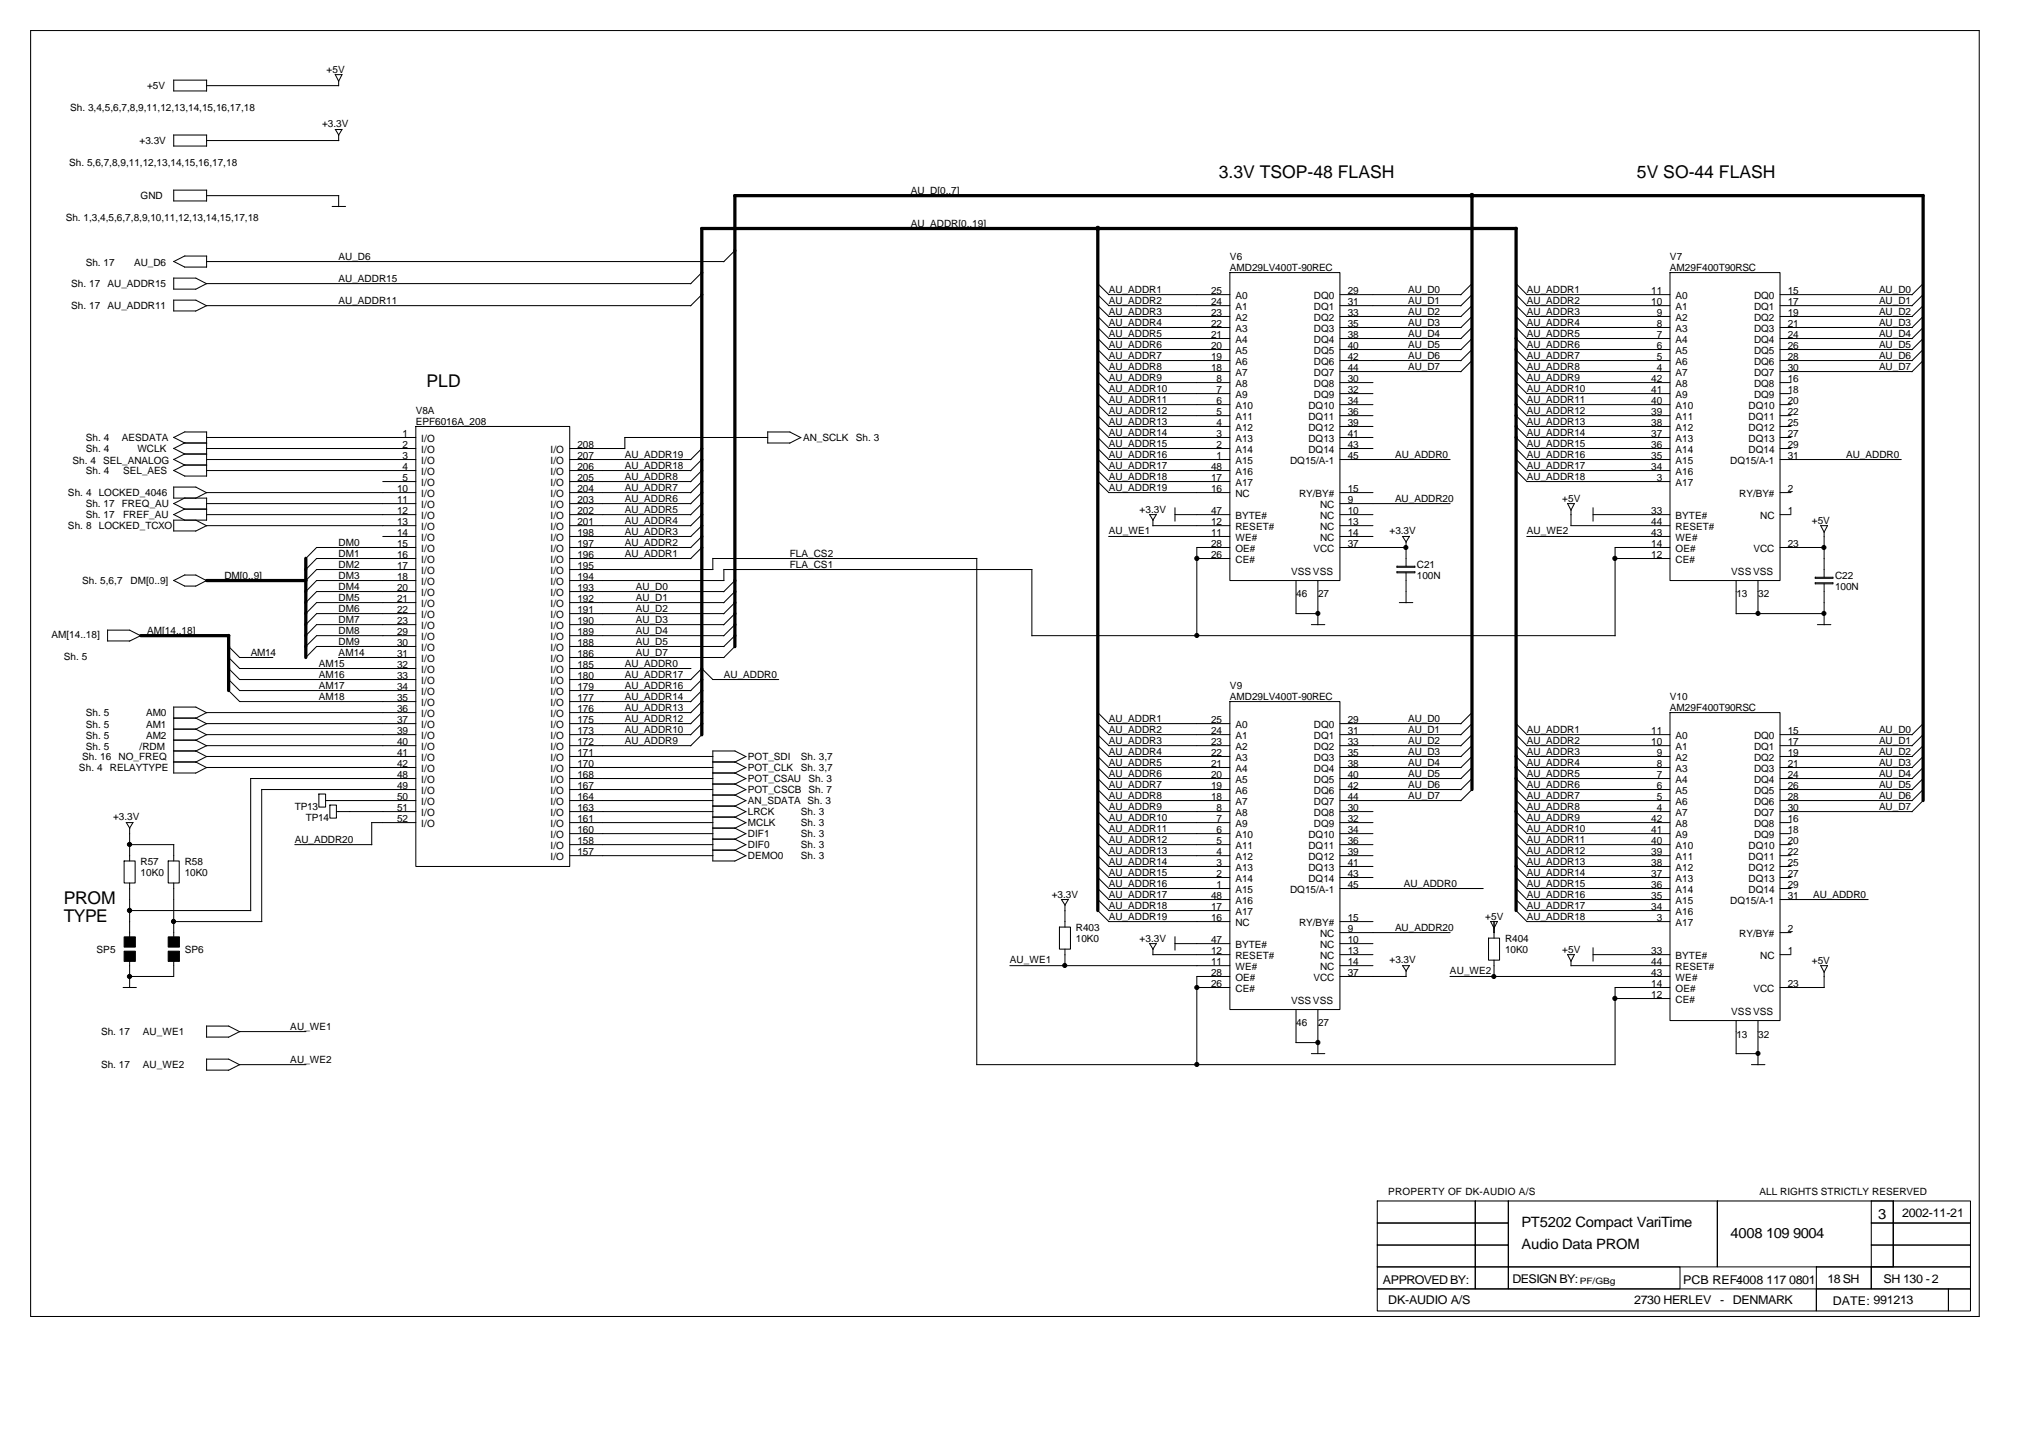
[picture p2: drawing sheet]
<svg xmlns="http://www.w3.org/2000/svg" width="420mm" height="297mm" viewBox="0 0 420 297" stroke-linecap="round" stroke-linejoin="round" font-family="sans-serif">
<g fill="none" stroke="#000" stroke-width=".21">
<path d="M6.3 6.3h404.2v266.8h-404.2zM36 18.9h6.8M36 16.6v2.3M36 16.6h6.9M42.8 16.6v2.3M69.5 15.5h1.4M69.5 15.4l.7 1.4M70.2 16.8v1h-27.4M71 15.4l-.8 1.4M36 30.3h6.8M36 28v2.3M36 39.4v2.3"/>
<path d="M36 28h6.9M36 39.4h6.9M42.8 28v2.3M42.8 39.4v2.3M42.8 29.2h27.5M69.5 26.9h1.4M69.6 26.9l.7 1.2M71 26.8l-.8 1.2v1.2M36 41.7h6.8M36 60h4.6M36 54.2l2.3 1.2M36 57.6v2.4"/>
<path d="M36 57.7h4.6M38.3 53.1h4.6M38.4 53.1l-2.4 1.2M40.6 57.7l2.3 1.2M42.8 40.6h27.4v2.3M42.8 53.1v2.3h-4.5M42.8 54.3h107.4M68.9 42.8h2.8M143.3 58.8h-100.5l-2.2 1.2M145.5 56.5l-2.3 2.4M152.4 52l-2.3 2.3M227.6 58.8l2.3 2.3h25.2"/>
<path d="M255.1 56.5h22.8v63.9h-22.8zM305.3 58.8l-2.4 2.4M314.4 58.8l2.3 2.3h29.6M346.3 56.5h22.8v63.9h-22.8zM398.8 58.8l-2.3 2.4M36 64.5h4.6M36 62.2v2.3M36 62.3h4.6M40.6 62.3l2.3 1.1M143.3 63.4h-100.5l-2.2 1.1M145.5 61.1l-2.3 2.3M227.6 61.1l2.3 2.3h25.2"/>
<path d="M227.6 63.4l2.3 2.2h25.2M227.6 65.6l2.3 2.3h25.2M227.6 67.9l2.3 2.3h25.2M227.6 70.2l2.3 2.3h25.2M227.6 72.5l2.3 2.3h25.2M227.6 74.7l2.3 2.4h25.2M227.6 77l2.3 2.4h25.2M227.6 79.3l2.3 2.3h25.2M277.9 61.1h25.1M277.9 63.4h25.1M277.9 65.6h25.1M277.9 67.9h25.1"/>
<path d="M277.9 70.2h25.1M277.9 72.5h25.1M277.9 74.8h25.1M277.9 77.1h25.1M277.9 79.4h6.8M305.3 74.8l-2.4 2.3M305.3 72.5l-2.4 2.3M305.3 65.6l-2.4 2.4M305.3 61.1l-2.4 2.3M305.3 63.4l-2.4 2.3M305.3 70.2l-2.4 2.3M305.3 67.9l-2.4 2.4"/>
<path d="M314.4 61.1l2.3 2.3h29.6M314.4 63.4l2.3 2.2h29.6M314.4 65.6l2.3 2.3h29.6M314.4 67.9l2.3 2.3h29.6M314.4 70.2l2.3 2.3h29.6M314.4 72.5l2.3 2.3h29.6M314.4 74.7l2.3 2.4h29.6M314.4 77l2.3 2.4h29.6M314.4 79.3l2.3 2.3h29.6M369.1 61.1h27.5M369.1 63.4h27.5M369.1 65.6h27.5"/>
<path d="M369.1 67.9h27.5M369.1 70.2h27.5M369.1 72.5h27.5M369.1 74.8h27.5M369.1 77.1h27.5M369.1 79.4h2.3M398.8 74.8l-2.3 2.3M398.8 65.6l-2.3 2.4M398.8 70.2l-2.3 2.3M398.8 61.1l-2.3 2.3M398.8 72.5l-2.3 2.3M398.8 63.4l-2.3 2.3"/>
<path d="M398.8 67.9l-2.3 2.4M36 90.7l2.3 1.2M36 93l2.3 1.2M36 95.3l2.3 1.2M36 97.6l2.3 1.1M38.3 91.9h4.6M38.3 94.2h4.6M38.3 96.5h4.6M38.3 89.6h4.6M38.4 89.6l-2.4 1.1M38.4 91.8l-2.4 1.2M38.4 94.1l-2.4 1.2"/>
<path d="M38.4 96.4l-2.4 1.2M42.8 93h43.4M42.8 97.6h43.4M42.8 90.7h43.4M42.8 95.3h43.4M42.8 89.6v9.2l-4.5-.1M79.4 99.9h6.8M86.2 88.5h32v91.2h-32zM118.2 93h11.4M118.2 95.3h25.1M118.2 97.6h25.1M118.2 99.9h25.1"/>
<path d="M145.5 99.9l-2.3 2.3M145.5 97.6l-2.3 2.3M145.5 95.3l-2.3 2.3M145.5 93l-2.3 2.4M159.2 91.9h4.6M159.2 90.7h-29.7l.1 2.4M159.2 89.6h4.6M159.2 89.6v2.3M163.8 89.6l2.3 1.2M166.1 90.7l-2.4 1.2M227.6 88.4l2.3 2.3h25.2M227.6 90.7l2.3 2.3h25.2"/>
<path d="M227.6 93l2.3 2.3h25.2M227.6 95.3l2.3 2.3h25.2M227.6 97.6l2.3 2.3h25.2M227.6 99.9l2.3 2.3h25.2M227.6 81.6l2.3 2.3h25.2M227.6 83.9l2.3 2.3h25.2M227.6 86.2l2.3 2.3h25.2M277.9 90.7h6.8M277.9 93h6.8M277.9 95.3h22.8M277.9 81.6h6.8M277.9 83.9h6.8"/>
<path d="M277.9 86.2h6.8M277.9 88.5h6.8M314.4 88.4l2.3 2.3h29.6M314.4 90.7l2.3 2.3h29.6M314.4 93l2.3 2.3h29.6M314.4 95.3l2.3 2.3h29.6M314.4 97.6l2.3 2.3h29.6M314.4 81.6l2.3 2.3h29.6M314.4 83.9l2.3 2.3h29.6M314.4 86.2l2.3 2.3h29.6M369.1 90.7h2.3M369.1 93h2.3"/>
<path d="M369.1 95.3h25.2M369.1 81.6h2.3M369.1 83.9h2.3M369.1 86.2h2.3M369.1 88.5h2.3M36 103.3h6.9M36 104.4l2.3 1.2M36 106.7l2.3 1.2M36 110.1h4.6M36 101v2.3M36 107.9v2.2M36 101h4.6"/>
<path d="M36 107.9h6.8M38.3 105.6h4.6M38.3 119.3h2.3M38.4 119.2l-2.4 1.2M38.4 103.3l-2.4 1.2M38.4 105.6l-2.4 1.2M40.6 119.3l2.3 1.2M40.6 101l2.3 1.2M40.6 107.9l2.3 1.2M42.8 104.5h43.4M42.8 106.8h43.4M42.8 103.3v4.6"/>
<path d="M79.4 111.3h6.8M86.2 109h-43.4l-2.2 1.2M86.2 102.2h-43.4l-2.2 1.2M86.2 113.6h-20.5l-2.3 2.3M86.2 115.9h-20.5l-2.3 2.3M86.2 118.1h-20.5l-2.3 2.4M118.2 109h25.1M118.2 104.5h25.1M118.2 111.3h25.1M118.2 106.8h25.1M118.2 102.2h25.1M118.2 113.6h25.1"/>
<path d="M118.2 115.9h25.1M118.2 118.1h29.7M145.5 113.6l-2.3 2.3M145.5 111.3l-2.3 2.3M145.5 109l-2.3 2.3M145.5 106.8l-2.3 2.3M145.5 104.5l-2.3 2.3M145.5 102.2l-2.3 2.3M147.8 115.9h54.8M147.8 115.8v2.3M150.1 118.1h63.9v13.8M150.1 118.1v2.3"/>
<path d="M202.6 115.8v105M229.9 111.3h25.2M238.4 106.8h1.4M238.4 106.8l.7 1.1M239.1 109h16M239.8 106.7l-.7 1.2v1.2M243.6 106.8h11.5M243.7 105.3v2.8M248.2 115.9h6.9M255.1 113.6h-6.9v18.3M277.9 109h6.8M277.9 104.5h22.8"/>
<path d="M277.9 111.3h6.8M277.9 106.8h6.8M277.9 102.2h6.8M277.9 113.6h13.7M289.7 117.5h3.7M289.7 118.6h3.7M289.7 117.4v.3M289.7 118.6v.2M291.6 118.8v6.2M292.3 111.3h-1.4l.7 1.2M292.3 111.2l-.7 1.2v5.1M293.4 117.4v.3h-3.7"/>
<path d="M293.4 118.6v.2h-3.7M316.6 111.3h29.7M325.1 104.5h1.4M325.1 104.4l.7 1.4M325.8 109h20.5M325.8 105.8v3.2M326.5 104.4l-.7 1.4M330.4 105.3v2.8M330.4 106.8h15.9M334.9 115.9h11.4M346.3 113.6h-11.4v18.3M369.1 106.8h2.3"/>
<path d="M369.1 102.2h2.3M369.1 113.6h9.2M376.4 119.7h3.7M376.5 119.7l-.1 .3h3.7v-.3M377.6 109h1.4M377.6 109l.7 1.4M378.3 110.4v9.4M379 109l-.7 1.4M22.3 133h4.6M22.3 130.7h4.6M22.3 130.7v2.3M26.9 130.7l2.3 1.2"/>
<path d="M29.2 131.9l-2.4 1.1M36 120.4l2.3 1.2M38.3 121.6h2.3M42.8 120.4l-2.2 1.2M47.4 134.1l2.3 2.3h6.9M47.4 136.3l2.3 2.4h36.5M47.4 138.6l2.3 2.4h36.5M70.2 136.4h16M86.2 129.6h-20.5l-2.3 2.3M86.2 125h-20.5l-2.3 2.3M86.2 120.4h-20.5l-2.3 2.4M86.2 122.7h-20.5l-2.3 2.3"/>
<path d="M86.2 127.3h-20.5l-2.3 2.3M86.2 131.9h-20.5l-2.3 2.2M86.2 134.1h-20.5l-2.3 2.3M118.2 129.6h32M118.2 125h32M118.2 120.4h32M118.2 122.7h32M118.2 127.3h32M118.2 131.9h32M118.2 134.1h32M118.2 136.4h32M118.2 138.7h25.1"/>
<path d="M145.5 138.6l2.3 2.4M145.5 138.7l-2.3 2.3M152.4 134.1l-2.3 2.3M152.4 131.9l-2.3 2.2M152.4 129.6l-2.3 2.3M152.4 127.3l-2.3 2.3M152.4 125l-2.3 2.3M152.4 122.7l-2.3 2.3M152.4 120.4l-2.3 2.4M214 131.9h121M268.8 120.4v6.9h4.5M271.9 129.6h2.8"/>
<path d="M273.3 120.4v9.2M290.2 125h2.8M360 127.3h18.3M360 120.4v6.9M364.6 120.4v6.9M376.4 120.9h3.7M376.5 120.8l-.1 .3h3.7v-.3M376.9 129.6h2.8M378.3 121.1v8.5M36 155.8h4.6M36 158.1h4.6M36 149h4.6"/>
<path d="M36 151.2h4.6M36 153.5h4.6M36 146.6v13.7M36 146.7h4.6M40.6 146.7l2.3 1.2M40.6 149l2.3 1.1M40.6 153.5l2.3 1.2M40.6 151.2l2.3 1.2M40.6 158.1l2.3 1.1M40.6 155.8l2.3 1.2M47.4 140.9l2.3 2.3h36.5M47.4 143.2l2.3 2.3h36.5"/>
<path d="M86.2 147.8h-43.4l-2.2 1.2M86.2 150.1h-43.4l-2.2 1.2M86.2 152.4h-43.4l-2.2 1.2M86.2 154.7h-43.4l-2.2 1.1M86.2 156.9h-43.4l-2.2 1.2M86.2 159.2h-43.4l-2.2 1.2M118.2 141h25.1M118.2 143.2h25.1M118.2 145.5h25.1M118.2 147.8h25.1M118.2 150.1h25.1M118.2 152.4h25.1"/>
<path d="M118.2 154.7h25.1M118.2 156.9h29.7M118.2 159.2h29.7M145.5 152.4l-2.3 2.3M145.5 150.1l-2.3 2.3M145.5 147.8l-2.3 2.3M145.5 145.5l-2.3 2.4M145.5 143.2l-2.3 2.4M145.5 141l-2.3 2.3M147.8 141h13.7M147.8 158.1h4.6M147.8 155.8h4.6"/>
<path d="M147.8 155.7v22.9M152.4 155.8l2.3 1.2-2.3 1.1 2.3 1.1-2.3 1.2M227.6 147.8l2.3 2.3h25.2M227.6 150.1l2.3 2.3h25.2M227.6 152.3l2.3 2.4h25.2M227.6 154.6l2.3 2.3h25.2M227.6 156.9l2.3 2.3h25.2M227.6 159.2l2.3 2.3h25.2M255.1 145.5h22.8v63.9h-22.8zM277.9 150.1h25.1M277.9 152.4h25.1M277.9 154.7h25.1"/>
<path d="M277.9 156.9h25.1M277.9 159.2h25.1M305.3 150.1l-2.4 2.3M305.3 154.7l-2.4 2.3M305.3 152.4l-2.4 2.3M305.3 147.8l-2.4 2.3M305.3 159.2l-2.4 2.3M305.3 156.9l-2.4 2.3M314.4 150.1l2.3 2.3h29.6M314.4 152.3l2.3 2.4h29.6M314.4 154.6l2.3 2.3h29.6M314.4 156.9l2.3 2.3h29.6"/>
<path d="M314.4 159.2l2.3 2.3h29.6M346.3 147.8h22.8v63.9h-22.8zM369.1 152.4h27.5M369.1 154.7h27.5M369.1 156.9h27.5M369.1 159.2h27.5M398.8 150.1l-2.3 2.3M398.8 152.4l-2.3 2.3M398.8 159.2l-2.3 2.3M398.8 154.7l-2.3 2.3M398.8 156.9l-2.3 2.3M25.7 178.6h2.3v4.6h-2.3z"/>
<path d="M26.9 175.2h9.2M27.6 170.6h-1.4l.7 1.2M27.6 170.6l-.7 1.2v6.8M34.9 178.6h2.3v4.6h-2.3zM36 160.3h4.6M36 175.2v3.4M51.9 161.5h34.3M52 161.5v27.4M54.3 163.8h31.9M54.3 163.7v27.5M61.1 175.2h16M66.1 164.7h1.4v2.7h-1.4z"/>
<path d="M67.5 166.1h18.7M68.4 167h1.4v2.7h-1.4zM69.8 168.3h16.4M77 170.6h9.2M77.1 170.6v4.6M118.2 170.6h29.7M118.2 161.5h29.7M118.2 163.8h29.6M118.2 166.1h29.7M118.2 168.3h29.7M118.2 177.5h29.7M118.2 175.2h29.7"/>
<path d="M118.2 172.9h29.7M147.8 160.3h4.6M147.8 162.6h4.6M147.8 164.9h4.6M147.8 167.2h4.6M147.8 169.5h4.6M147.8 171.8h4.6M147.8 174.1h4.6M147.8 176.3h4.6M152.4 160.3l2.3 1.2M152.4 164.9l2.3 1.2M152.4 167.2l2.3 1.2"/>
<path d="M152.4 169.5l2.3 1.2M152.4 171.8l2.3 1.2M152.4 174.1l2.3 1.1M152.4 176.3l2.3 1.2M152.4 162.6l2.3 1.2M154.7 161.5l-2.3 1.2M154.7 166.1l-2.3 1.1M154.7 168.3l-2.3 1.2M154.7 170.6l-2.3 1.2M154.7 172.9l-2.3 1.2M154.7 175.2l-2.3 1.2M154.7 177.5l-2.3 1.1h-4.6"/>
<path d="M154.7 163.8l-2.3 1.2M227.6 168.3l2.3 2.3h25.2M227.6 161.4l2.3 2.4h25.2M227.6 163.7l2.3 2.4h25.2M227.6 166l2.3 2.3h25.2M227.6 175.2l2.3 2.3h25.2M227.6 172.9l2.3 2.3h25.2M227.6 170.6l2.3 2.3h25.2M227.6 177.4l2.3 2.3h25.2M227.6 179.7l2.3 2.3h25.2M277.9 170.6h6.8M277.9 161.5h25.1"/>
<path d="M277.9 163.8h25.1M277.9 166.1h25.1M277.9 168.3h6.8M277.9 177.5h6.8M277.9 175.2h6.8M277.9 172.9h6.8M277.9 179.7h6.8M305.3 163.8l-2.4 2.3M305.3 161.5l-2.4 2.3M314.4 168.3l2.3 2.3h29.6M314.4 161.4l2.3 2.4h29.6M314.4 163.7l2.3 2.4h29.6"/>
<path d="M314.4 166l2.3 2.3h29.6M314.4 175.2l2.3 2.3h29.6M314.4 172.9l2.3 2.3h29.6M314.4 170.6l2.3 2.3h29.6M314.4 177.4l2.3 2.3h29.6M314.4 179.7l2.3 2.3h29.6M369.1 170.6h2.3M369.1 161.5h27.5M369.1 163.8h27.5M369.1 166.1h27.5M369.1 168.3h27.5M369.1 177.5h2.3"/>
<path d="M369.1 175.2h2.3M369.1 172.9h2.3M369.1 179.7h2.3M398.8 166.1l-2.3 2.3M398.8 161.5l-2.3 2.3M398.8 163.8l-2.3 2.3M26.9 183.2v11.1M26.9 199.3v5.5M26.9 188.9h25.1M36 191.2h18.3M36 199.3v3.3h-9.2M36 183.2v11.1"/>
<path d="M219.7 192.3h2.3v4.6h-2.3zM220.1 186.6h1.4M220.1 186.6l.8 1.2M220.9 196.9v3.4M221.6 186.5l-.7 1.2v4.6M227.6 184.3l2.3 2.3h25.2M227.6 188.8l2.3 2.4h25.2M227.6 182l2.3 2.3h25.2M227.6 186.5l2.3 2.4h25.2M238.4 195.7h1.4M238.4 195.7l.7 1.2M239.1 198h16"/>
<path d="M239.8 195.7l-.7 1.2v1.2M243.6 195.7h11.5M243.7 194.3v2.8M277.9 198h6.8M277.9 195.7h6.8M277.9 191.2h6.8M277.9 182h6.8M277.9 184.3h29.7M277.9 193.4h22.8M308.7 194.6h2.3v4.6h-2.3zM309.1 191.2h1.4M309.1 191.1l.7 1.4 .8-1.4"/>
<path d="M309.8 191.1v3.5M309.8 199.2v3.4M314.4 184.3l2.3 2.3h29.6M314.4 188.8l2.3 2.4h29.6M314.4 182l2.3 2.3h29.6M314.4 186.5l2.3 2.4h29.6M325.8 199.4v.9h20.5M326.5 198h-1.4l.7 1.4M326.5 198l-.7 1.4M330.4 196.6v2.8M330.4 198h15.9M369.1 198h2.3"/>
<path d="M369.1 186.6h18.3M369.1 182h2.3M369.1 184.3h2.3M369.1 193.4h2.3M25.5 204.8h2.8M42.8 212.8v2.3h4.6M42.8 212.8h4.7l2.2 1.2M63.5 214h-13.8l-2.3 1.2M209.4 200.3h45.7M247.9 204.8h7.2M255.1 202.6h-6.9v18.3M268.7 216.3h4.6"/>
<path d="M268.8 209.4v6.9M271.9 218.6h2.8M273.3 209.4v9.2M277.9 200.3h6.8M277.9 202.6h13.7M292.3 200.3h-1.5l.8 1.2M292.3 200.3l-.7 1.1v1.2M300.7 202.6h45.6M334.6 207.1h11.7M346.3 204.8h-11.4v16h-132.4M360 218.6h4.6M360 211.7v6.9"/>
<path d="M364.6 211.7v9.2M369.1 204.8h9.2M377.6 200.3h1.4M377.6 200.3l.7 1.4M378.3 201.7v3.1M379 200.3l-.7 1.4M49.7 220.8h13.8M49.7 220.8l-2.3 1.2M49.7 220.9l-2.2-1.2h-4.7v2.3h4.6M363.2 220.8h2.8M285.6 249.1h20.3v4.6h-20.3zM285.6 253.7h20.3v4.6h-20.3z"/>
<path d="M285.6 258.3h20.3v4.5h-20.3zM305.9 249.1h6.9v4.6h-6.9zM305.9 253.7h6.9v4.6h-6.9zM305.9 258.3h6.9v4.5h-6.9zM312.8 249.1h43.4v13.7h-43.4zM356.2 249.1h36.4v13.7h-36.4zM388.1 249.1h4.5v4.6h-4.5zM388.1 253.7h4.5v4.6h-4.5zM388.1 258.3h4.5v4.5h-4.5zM392.6 249.1h16v4.6h-16zM392.6 253.7h16v4.6h-16zM392.6 258.3h16v4.5h-16z"/>
<path d="M285.6 267.4h91.1v4.5h-91.1zM285.6 262.8h20.3v4.6h-20.3zM305.9 262.8h6.9v4.6h-6.9zM312.8 262.8h35.6v4.6h-35.6zM376.7 267.4h27.4v4.5h-27.4zM376.7 262.8h11.4v4.6h-11.4zM388.1 262.8h20.5v4.6h-20.5zM404.1 267.4h4.5v4.5h-4.5z"/>
</g>
<g fill="#000" stroke="#000" stroke-width=".21">
<path d="M25.7 197.3h2.4v2.1h-2.4zM25.7 194.3h2.4v2.2h-2.4zM34.9 197.3h2.3v2.1h-2.3zM34.9 194.3h2.3v2.2h-2.3z"/>
<circle cx="227.7" cy="47.4" r=".43"/>
<circle cx="305.3" cy="40.5" r=".43"/>
<circle cx="248.2" cy="115.8" r=".43"/>
<circle cx="291.5" cy="113.6" r=".42"/>
<circle cx="334.9" cy="115.8" r=".43"/>
<circle cx="378.2" cy="113.6" r=".42"/>
<circle cx="248.2" cy="131.8" r=".42"/>
<circle cx="273.3" cy="127.2" r=".42"/>
<circle cx="364.6" cy="127.2" r=".42"/>
<circle cx="378.2" cy="127.2" r=".42"/>
<circle cx="26.9" cy="175.2" r=".43"/>
<circle cx="26.9" cy="188.9" r=".44"/>
<circle cx="36" cy="191.1" r=".43"/>
<circle cx="26.9" cy="202.6" r=".43"/>
<circle cx="220.8" cy="200.3" r=".42"/>
<circle cx="248.2" cy="204.8" r=".42"/>
<circle cx="273.3" cy="216.2" r=".43"/>
<circle cx="309.8" cy="202.6" r=".42"/>
<circle cx="334.9" cy="207.1" r=".43"/>
<circle cx="364.6" cy="218.5" r=".42"/>
<circle cx="248.2" cy="220.8" r=".42"/>
</g>
<path d="M145.5 47.4h169M145.5 47.4v105M227.7 47.4v141.5M305.3 40.5v123.3M314.4 47.4v141.5M398.8 40.5v125.6M398.8 40.6h-246.4v93.5M63.4 115.8v20.6M29.2 131.9h18.3M42.8 120.4h20.7M47.4 131.8v11.4" fill="none" stroke="#000" stroke-width=".68"/>
<g font-size="3.6">
<text x="252.8" y="37">3.3V TSOP-48 FLASH</text>
<text x="339.5" y="37">5V SO-44 FLASH</text>
<text x="88.5" y="80.3">PLD</text>
<text x="13.2" y="187.6">PROM</text>
<text x="13.2" y="191.2">TYPE</text>
</g>
<g font-size="3">
<text x="315.5" y="254.5">PT5202 Compact VariTime</text>
<text x="358.9" y="256.8">4008</text>
<text x="366.3" y="256.8">109 9004</text>
<text x="389.5" y="252.9">3</text>
<text x="315.5" y="259.1">Audio Data PROM</text>
</g>
<g font-size="2.5">
<text x="394.5" y="252.5">2002-11-21</text>
<text x="286.8" y="266.4">APPROVED BY:</text>
<text x="313.7" y="266.2">DESIGN BY:</text>
<text x="349.1" y="266.4">PCB REF:4008 117 0801</text>
<text x="379" y="266.2">18SH</text>
<text x="390.6" y="266.2">SH 130 - 2</text>
<text x="287.9" y="270.5">DK-AUDIO A/S</text>
<text x="338.9" y="270.5">2730 HERLEV</text>
<text x="356.7" y="270.5">-</text>
<text x="359.4" y="270.5">DENMARK</text>
<text x="380.1" y="270.7">DATE: 991213</text>
</g>
<g font-size="2.1">
<text x="67.7" y="15.1">+5V</text>
<text x="14.6" y="23.1">Sh. 3,4,5,6,7,8,9,11,12,13,14,15,16,17,18</text>
<text x="30.5" y="18.5">+5V</text>
<text x="29" y="29.9">+3.3V</text>
<text x="66.8" y="26.3">+3.3V</text>
<text x="14.4" y="34.5">Sh. 5,6,7,8,9,11,12,13,14,15,16,17,18</text>
<text x="29.2" y="41.3">GND</text>
<text x="188.9" y="40.2">AU_D[0..7]</text>
<text x="13.6" y="45.9">Sh. 1,3,4,5,6,7,8,9,10,11,12,13,14,15,17,18</text>
<text x="188.9" y="47">AU_ADDR[0..19]</text>
<text x="70.2" y="53.9">AU_D6</text>
<text x="255.1" y="53.9">V6</text>
<text x="346.3" y="53.9">V7</text>
<text x="14.8" y="59.6">Sh. 17</text>
<text x="17.8" y="55.2">Sh. 17</text>
<text x="22.3" y="59.6">AU_ADDR15</text>
<text x="27.8" y="55.2">AU_D6</text>
<text x="70.2" y="58.4">AU_ADDR15</text>
<text x="255.1" y="56.2">AMD29LV400T-90REC</text>
<text x="346.3" y="56.2">AM29F400T90RSC</text>
<text x="14.8" y="64.2">Sh. 17</text>
<text x="22.3" y="64.2">AU_ADDR11</text>
<text x="70.2" y="63">AU_ADDR11</text>
<text x="230" y="65.3">AU_ADDR3</text>
<text x="230" y="63">AU_ADDR2</text>
<text x="230" y="60.7">AU_ADDR1</text>
<text x="251.2" y="61.1">25</text>
<text x="251.2" y="63.4">24</text>
<text x="251.2" y="65.6">23</text>
<text x="256.2" y="62.1">A0</text>
<text x="256.2" y="64.4">A1</text>
<text x="272.5" y="62.1">DQ0</text>
<text x="272.5" y="64.4">DQ1</text>
<text x="279.5" y="61.1">29</text>
<text x="279.5" y="63.4">31</text>
<text x="279.5" y="65.6">33</text>
<text x="292" y="65.3">AU_D2</text>
<text x="292" y="60.7">AU_D0</text>
<text x="292" y="63">AU_D1</text>
<text x="316.7" y="60.7">AU_ADDR1</text>
<text x="316.7" y="65.3">AU_ADDR3</text>
<text x="316.7" y="63">AU_ADDR2</text>
<text x="342.4" y="61.1">11</text>
<text x="342.4" y="63.4">10</text>
<text x="343.6" y="65.6">9</text>
<text x="347.5" y="62.1">A0</text>
<text x="347.5" y="64.4">A1</text>
<text x="363.8" y="62.1">DQ0</text>
<text x="363.8" y="64.4">DQ1</text>
<text x="370.8" y="61.1">15</text>
<text x="370.8" y="63.4">17</text>
<text x="370.8" y="65.6">19</text>
<text x="389.7" y="65.3">AU_D2</text>
<text x="389.7" y="63">AU_D1</text>
<text x="389.7" y="60.7">AU_D0</text>
<text x="230" y="67.5">AU_ADDR4</text>
<text x="230" y="69.8">AU_ADDR5</text>
<text x="251.2" y="67.9">22</text>
<text x="251.2" y="70.2">21</text>
<text x="256.2" y="66.6">A2</text>
<text x="256.2" y="68.9">A3</text>
<text x="256.2" y="71.2">A4</text>
<text x="272.5" y="66.6">DQ2</text>
<text x="272.5" y="68.9">DQ3</text>
<text x="272.5" y="71.2">DQ4</text>
<text x="279.5" y="67.9">35</text>
<text x="279.5" y="70.2">38</text>
<text x="292" y="69.8">AU_D4</text>
<text x="292" y="67.5">AU_D3</text>
<text x="316.7" y="67.5">AU_ADDR4</text>
<text x="316.7" y="69.8">AU_ADDR5</text>
<text x="343.6" y="67.9">8</text>
<text x="343.6" y="70.2">7</text>
<text x="347.5" y="66.6">A2</text>
<text x="347.5" y="68.9">A3</text>
<text x="347.5" y="71.2">A4</text>
<text x="363.8" y="66.6">DQ2</text>
<text x="363.8" y="68.9">DQ3</text>
<text x="363.8" y="71.2">DQ4</text>
<text x="370.8" y="67.9">21</text>
<text x="370.8" y="70.2">24</text>
<text x="389.7" y="67.5">AU_D3</text>
<text x="389.7" y="69.8">AU_D4</text>
<text x="230" y="76.7">AU_ADDR8</text>
<text x="230" y="74.4">AU_ADDR7</text>
<text x="230" y="72.1">AU_ADDR6</text>
<text x="251.2" y="72.5">20</text>
<text x="251.2" y="74.7">19</text>
<text x="251.2" y="77">18</text>
<text x="256.2" y="73.5">A5</text>
<text x="256.2" y="75.8">A6</text>
<text x="272.5" y="73.5">DQ5</text>
<text x="272.5" y="75.8">DQ6</text>
<text x="279.5" y="72.5">40</text>
<text x="279.5" y="74.7">42</text>
<text x="279.5" y="77">44</text>
<text x="292" y="76.7">AU_D7</text>
<text x="292" y="72.1">AU_D5</text>
<text x="292" y="74.4">AU_D6</text>
<text x="316.7" y="76.7">AU_ADDR8</text>
<text x="316.7" y="72.1">AU_ADDR6</text>
<text x="316.7" y="74.4">AU_ADDR7</text>
<text x="343.6" y="72.5">6</text>
<text x="343.6" y="74.7">5</text>
<text x="343.6" y="77">4</text>
<text x="347.5" y="73.5">A5</text>
<text x="347.5" y="75.8">A6</text>
<text x="363.8" y="73.5">DQ5</text>
<text x="363.8" y="75.8">DQ6</text>
<text x="370.8" y="72.5">26</text>
<text x="370.8" y="74.7">28</text>
<text x="370.8" y="77">30</text>
<text x="389.7" y="74.4">AU_D6</text>
<text x="389.7" y="72.1">AU_D5</text>
<text x="389.7" y="76.7">AU_D7</text>
<text x="230" y="79">AU_ADDR9</text>
<text x="230" y="83.6">AU_ADDR11</text>
<text x="230" y="81.3">AU_ADDR10</text>
<text x="252.3" y="79.3">8</text>
<text x="252.3" y="81.6">7</text>
<text x="252.3" y="83.9">6</text>
<text x="256.2" y="78">A7</text>
<text x="256.2" y="80.3">A8</text>
<text x="256.2" y="82.6">A9</text>
<text x="272.5" y="78">DQ7</text>
<text x="272.5" y="80.3">DQ8</text>
<text x="272.5" y="82.6">DQ9</text>
<text x="279.5" y="79.3">30</text>
<text x="279.5" y="81.6">32</text>
<text x="279.5" y="83.9">34</text>
<text x="316.7" y="79">AU_ADDR9</text>
<text x="316.7" y="83.6">AU_ADDR11</text>
<text x="316.7" y="81.3">AU_ADDR10</text>
<text x="342.4" y="79.3">42</text>
<text x="342.4" y="81.6">41</text>
<text x="342.4" y="83.9">40</text>
<text x="347.5" y="78">A7</text>
<text x="347.5" y="80.3">A8</text>
<text x="347.5" y="82.6">A9</text>
<text x="363.8" y="78">DQ7</text>
<text x="363.8" y="80.3">DQ8</text>
<text x="363.8" y="82.6">DQ9</text>
<text x="370.8" y="79.3">16</text>
<text x="370.8" y="81.6">18</text>
<text x="370.8" y="83.9">20</text>
<text x="86.2" y="85.8">V8A</text>
<text x="86.2" y="88.1">EPF6016A_208</text>
<text x="230" y="85.8">AU_ADDR12</text>
<text x="230" y="88.1">AU_ADDR13</text>
<text x="252.3" y="86.2">5</text>
<text x="252.3" y="88.4">4</text>
<text x="256.2" y="84.9">A10</text>
<text x="256.2" y="87.2">A11</text>
<text x="256.2" y="89.4">A12</text>
<text x="271.4" y="84.9">DQ10</text>
<text x="271.4" y="87.2">DQ11</text>
<text x="271.4" y="89.4">DQ12</text>
<text x="279.5" y="86.2">36</text>
<text x="279.5" y="88.4">39</text>
<text x="316.7" y="85.8">AU_ADDR12</text>
<text x="316.7" y="88.1">AU_ADDR13</text>
<text x="342.4" y="86.2">39</text>
<text x="342.4" y="88.4">38</text>
<text x="347.5" y="84.9">A10</text>
<text x="347.5" y="87.2">A11</text>
<text x="347.5" y="89.4">A12</text>
<text x="362.6" y="84.9">DQ10</text>
<text x="362.6" y="87.2">DQ11</text>
<text x="362.6" y="89.4">DQ12</text>
<text x="370.8" y="86.2">22</text>
<text x="370.8" y="88.4">25</text>
<text x="17.8" y="91.5">Sh. 4</text>
<text x="17.8" y="93.8">Sh. 4</text>
<text x="25.3" y="91.5">AESDATA</text>
<text x="28.5" y="93.8">WCLK</text>
<text x="83.5" y="90.7">1</text>
<text x="83.5" y="93">2</text>
<text x="83.5" y="95.3">3</text>
<text x="87.4" y="91.7">I/O</text>
<text x="87.4" y="94">I/O</text>
<text x="114.2" y="94">I/O</text>
<text x="119.8" y="95.3">207</text>
<text x="119.8" y="93">208</text>
<text x="129.6" y="94.9">AU_ADDR19</text>
<text x="166.5" y="91.5">AN_SCLK</text>
<text x="177.5" y="91.5">Sh. 3</text>
<text x="230" y="92.7">AU_ADDR15</text>
<text x="230" y="90.4">AU_ADDR14</text>
<text x="230" y="94.9">AU_ADDR16</text>
<text x="252.3" y="90.7">3</text>
<text x="252.3" y="93">2</text>
<text x="252.3" y="95.3">1</text>
<text x="256.2" y="91.7">A13</text>
<text x="256.2" y="94">A14</text>
<text x="271.4" y="91.7">DQ13</text>
<text x="271.4" y="94">DQ14</text>
<text x="279.5" y="90.7">41</text>
<text x="279.5" y="93">43</text>
<text x="279.5" y="95.3">45</text>
<text x="289.3" y="94.9">AU_ADDR0</text>
<text x="316.7" y="92.7">AU_ADDR15</text>
<text x="316.7" y="90.4">AU_ADDR14</text>
<text x="316.7" y="94.9">AU_ADDR16</text>
<text x="342.4" y="90.7">37</text>
<text x="342.4" y="93">36</text>
<text x="342.4" y="95.3">35</text>
<text x="347.5" y="91.7">A13</text>
<text x="347.5" y="94">A14</text>
<text x="362.6" y="91.7">DQ13</text>
<text x="362.6" y="94">DQ14</text>
<text x="370.8" y="90.7">27</text>
<text x="370.8" y="93">29</text>
<text x="370.8" y="95.3">31</text>
<text x="382.9" y="94.9">AU_ADDR0</text>
<text x="15" y="96.3">Sh. 4</text>
<text x="17.8" y="98.4">Sh. 4</text>
<text x="21.4" y="96.3">SEL_ANALOG</text>
<text x="25.5" y="98.4">SEL_AES</text>
<text x="83.5" y="97.6">4</text>
<text x="83.5" y="99.9">5</text>
<text x="87.4" y="96.3">I/O</text>
<text x="87.4" y="98.6">I/O</text>
<text x="87.4" y="100.9">I/O</text>
<text x="114.2" y="100.9">I/O</text>
<text x="114.2" y="98.6">I/O</text>
<text x="114.2" y="96.3">I/O</text>
<text x="119.8" y="99.9">205</text>
<text x="119.8" y="97.6">206</text>
<text x="129.6" y="101.8">AU_ADDR7</text>
<text x="129.6" y="99.5">AU_ADDR8</text>
<text x="129.6" y="97.2">AU_ADDR18</text>
<text x="230" y="99.5">AU_ADDR18</text>
<text x="230" y="101.8">AU_ADDR19</text>
<text x="230" y="97.2">AU_ADDR17</text>
<text x="251.2" y="97.6">48</text>
<text x="251.2" y="99.9">17</text>
<text x="256.2" y="96.3">A15</text>
<text x="256.2" y="98.6">A16</text>
<text x="256.2" y="100.9">A17</text>
<text x="267.5" y="96.3">DQ15/A-1</text>
<text x="316.7" y="99.5">AU_ADDR18</text>
<text x="316.7" y="97.2">AU_ADDR17</text>
<text x="342.4" y="97.6">34</text>
<text x="343.6" y="99.9">3</text>
<text x="347.5" y="96.3">A15</text>
<text x="347.5" y="98.6">A16</text>
<text x="347.5" y="100.9">A17</text>
<text x="358.8" y="96.3">DQ15/A-1</text>
<text x="14.1" y="102.9">Sh. 4</text>
<text x="17.8" y="105.2">Sh. 17</text>
<text x="17.8" y="107.5">Sh. 17</text>
<text x="20.5" y="102.9">LOCKED_4046</text>
<text x="25.3" y="105.2">FREQ_AU</text>
<text x="25.5" y="107.5">FREF_AU</text>
<text x="82.3" y="102.1">10</text>
<text x="82.3" y="104.4">11</text>
<text x="82.3" y="106.7">12</text>
<text x="87.4" y="103.2">I/O</text>
<text x="87.4" y="105.4">I/O</text>
<text x="87.4" y="107.7">I/O</text>
<text x="114.2" y="107.7">I/O</text>
<text x="114.2" y="105.4">I/O</text>
<text x="114.2" y="103.2">I/O</text>
<text x="119.8" y="106.7">202</text>
<text x="119.8" y="104.4">203</text>
<text x="119.8" y="102.1">204</text>
<text x="129.6" y="106.4">AU_ADDR5</text>
<text x="129.6" y="104.1">AU_ADDR6</text>
<text x="236.3" y="106.4">+3.3V</text>
<text x="251.2" y="102.1">16</text>
<text x="251.2" y="106.7">47</text>
<text x="256.2" y="103.2">NC</text>
<text x="256.2" y="107.7">BYTE#</text>
<text x="269.4" y="103.2">RY/BY#</text>
<text x="273.8" y="105.4">NC</text>
<text x="273.8" y="107.7">NC</text>
<text x="279.5" y="102.1">15</text>
<text x="279.5" y="104.4">9</text>
<text x="279.5" y="106.7">10</text>
<text x="289.3" y="104.1">AU_ADDR20</text>
<text x="324" y="104.1">+5V</text>
<text x="342.4" y="106.7">33</text>
<text x="347.5" y="107.7">BYTE#</text>
<text x="360.7" y="103.2">RY/BY#</text>
<text x="365" y="107.7">NC</text>
<text x="370.8" y="106.7">1</text>
<text x="370.8" y="102.1">2</text>
<text x="14.1" y="109.8">Sh. 8</text>
<text x="20.5" y="109.8">LOCKED_TCXO</text>
<text x="70.2" y="113.2">DM0</text>
<text x="82.3" y="109">13</text>
<text x="82.3" y="111.2">14</text>
<text x="82.3" y="113.5">15</text>
<text x="87.4" y="110">I/O</text>
<text x="87.4" y="112.3">I/O</text>
<text x="114.2" y="112.3">I/O</text>
<text x="114.2" y="110">I/O</text>
<text x="119.8" y="113.5">197</text>
<text x="119.8" y="111.2">198</text>
<text x="119.8" y="109">201</text>
<text x="129.6" y="113.2">AU_ADDR2</text>
<text x="129.6" y="110.9">AU_ADDR3</text>
<text x="129.6" y="108.7">AU_ADDR4</text>
<text x="230" y="110.7">AU_WE1</text>
<text x="251.2" y="113.5">28</text>
<text x="251.2" y="111.2">11</text>
<text x="251.2" y="109">12</text>
<text x="256.2" y="112.3">WE#</text>
<text x="256.2" y="110">RESET#</text>
<text x="273.8" y="110">NC</text>
<text x="273.8" y="112.3">NC</text>
<text x="279.5" y="113.5">37</text>
<text x="279.5" y="109">13</text>
<text x="279.5" y="111.2">14</text>
<text x="288.2" y="110.7">+3.3V</text>
<text x="316.7" y="110.7">AU_WE2</text>
<text x="342.4" y="113.5">14</text>
<text x="342.4" y="111.2">43</text>
<text x="342.4" y="109">44</text>
<text x="347.5" y="112.3">WE#</text>
<text x="347.5" y="110">RESET#</text>
<text x="370.8" y="113.5">23</text>
<text x="375.8" y="108.7">+5V</text>
<text x="70.2" y="117.8">DM2</text>
<text x="70.2" y="115.5">DM1</text>
<text x="82.3" y="115.8">16</text>
<text x="82.3" y="118.1">17</text>
<text x="87.4" y="114.5">I/O</text>
<text x="87.4" y="116.8">I/O</text>
<text x="87.4" y="119.1">I/O</text>
<text x="114.2" y="119.1">I/O</text>
<text x="114.2" y="116.8">I/O</text>
<text x="114.2" y="114.5">I/O</text>
<text x="119.8" y="118.1">195</text>
<text x="119.8" y="115.8">196</text>
<text x="129.6" y="115.5">AU_ADDR1</text>
<text x="163.8" y="115.5">FLA_CS2</text>
<text x="163.8" y="117.8">FLA_CS1</text>
<text x="251.2" y="115.8">26</text>
<text x="256.2" y="116.8">CE#</text>
<text x="256.2" y="114.5">OE#</text>
<text x="267.8" y="119.3">VSSVSS</text>
<text x="272.4" y="114.5">VCC</text>
<text x="293.8" y="117.8">C21</text>
<text x="342.4" y="115.8">12</text>
<text x="347.5" y="116.8">CE#</text>
<text x="347.5" y="114.5">OE#</text>
<text x="359" y="119.3">VSSVSS</text>
<text x="363.6" y="114.5">VCC</text>
<text x="17.1" y="121.2">Sh. 5,6,7</text>
<text x="27.1" y="121.2">DM[0..9]</text>
<text x="46.5" y="120">DM[0..9]</text>
<text x="70.2" y="120">DM3</text>
<text x="70.2" y="122.3">DM4</text>
<text x="70.2" y="124.6">DM5</text>
<text x="82.3" y="120.4">18</text>
<text x="82.3" y="122.7">20</text>
<text x="82.3" y="125">21</text>
<text x="87.4" y="121.4">I/O</text>
<text x="87.4" y="123.7">I/O</text>
<text x="87.4" y="126">I/O</text>
<text x="114.2" y="126">I/O</text>
<text x="114.2" y="123.7">I/O</text>
<text x="114.2" y="121.4">I/O</text>
<text x="119.8" y="125">192</text>
<text x="119.8" y="122.7">193</text>
<text x="119.8" y="120.4">194</text>
<text x="131.9" y="124.6">AU_D1</text>
<text x="131.9" y="122.3">AU_D0</text>
<text x="268.8" y="123.9">46</text>
<text x="273.3" y="123.9">27</text>
<text x="293.8" y="120">100N</text>
<text x="360.1" y="123.9">13</text>
<text x="364.6" y="123.9">32</text>
<text x="380.6" y="120">C22</text>
<text x="380.6" y="122.3">100N</text>
<text x="30.5" y="131.5">AM[14..18]</text>
<text x="70.2" y="126.9">DM6</text>
<text x="70.2" y="129.2">DM7</text>
<text x="70.2" y="131.5">DM8</text>
<text x="82.3" y="127.2">22</text>
<text x="82.3" y="129.5">23</text>
<text x="82.3" y="131.8">29</text>
<text x="87.4" y="128.3">I/O</text>
<text x="87.4" y="130.5">I/O</text>
<text x="114.2" y="130.5">I/O</text>
<text x="114.2" y="128.3">I/O</text>
<text x="119.8" y="131.8">189</text>
<text x="119.8" y="129.5">190</text>
<text x="119.8" y="127.2">191</text>
<text x="131.9" y="131.5">AU_D4</text>
<text x="131.9" y="129.2">AU_D3</text>
<text x="131.9" y="126.9">AU_D2</text>
<text x="10.7" y="132.4">AM[14..18]</text>
<text x="13.2" y="136.9">Sh. 5</text>
<text x="52" y="136">AM14</text>
<text x="70.2" y="133.8">DM9</text>
<text x="70.2" y="136">AM14</text>
<text x="82.3" y="134.1">30</text>
<text x="82.3" y="136.3">31</text>
<text x="87.4" y="132.8">I/O</text>
<text x="87.4" y="135.1">I/O</text>
<text x="87.4" y="137.4">I/O</text>
<text x="114.2" y="137.4">I/O</text>
<text x="114.2" y="135.1">I/O</text>
<text x="114.2" y="132.8">I/O</text>
<text x="119.8" y="136.3">186</text>
<text x="119.8" y="134.1">188</text>
<text x="131.9" y="133.8">AU_D5</text>
<text x="131.9" y="136">AU_D7</text>
<text x="66.1" y="138.3">AM15</text>
<text x="66.1" y="140.6">AM16</text>
<text x="66.1" y="142.9">AM17</text>
<text x="82.3" y="138.6">32</text>
<text x="82.3" y="140.9">33</text>
<text x="82.3" y="143.2">34</text>
<text x="87.4" y="139.6">I/O</text>
<text x="87.4" y="141.9">I/O</text>
<text x="114.2" y="141.9">I/O</text>
<text x="114.2" y="139.6">I/O</text>
<text x="119.8" y="143.2">179</text>
<text x="119.8" y="140.9">180</text>
<text x="119.8" y="138.6">185</text>
<text x="129.6" y="142.9">AU_ADDR16</text>
<text x="129.6" y="140.6">AU_ADDR17</text>
<text x="129.6" y="138.3">AU_ADDR0</text>
<text x="150.1" y="140.6">AU_ADDR0</text>
<text x="255.1" y="142.9">V9</text>
<text x="17.8" y="148.6">Sh. 5</text>
<text x="30.3" y="148.6">AM0</text>
<text x="66.1" y="145.1">AM18</text>
<text x="82.3" y="145.5">35</text>
<text x="82.3" y="147.8">36</text>
<text x="87.4" y="144.2">I/O</text>
<text x="87.4" y="146.5">I/O</text>
<text x="87.4" y="148.8">I/O</text>
<text x="114.2" y="148.8">I/O</text>
<text x="114.2" y="146.5">I/O</text>
<text x="114.2" y="144.2">I/O</text>
<text x="119.8" y="147.8">176</text>
<text x="119.8" y="145.5">177</text>
<text x="129.6" y="149.7">AU_ADDR12</text>
<text x="129.6" y="147.4">AU_ADDR13</text>
<text x="129.6" y="145.1">AU_ADDR14</text>
<text x="230" y="149.7">AU_ADDR1</text>
<text x="255.1" y="145.1">AMD29LV400T-90REC</text>
<text x="292" y="149.7">AU_D0</text>
<text x="346.3" y="145.1">V10</text>
<text x="346.3" y="147.4">AM29F400T90RSC</text>
<text x="17.8" y="151.1">Sh. 5</text>
<text x="17.8" y="153.4">Sh. 5</text>
<text x="17.8" y="155.6">Sh. 5</text>
<text x="29" y="155.6">/RDM</text>
<text x="30.3" y="151.1">AM1</text>
<text x="30.3" y="153.4">AM2</text>
<text x="82.3" y="150.1">37</text>
<text x="82.3" y="152.3">39</text>
<text x="82.3" y="154.6">40</text>
<text x="87.4" y="151.1">I/O</text>
<text x="87.4" y="153.4">I/O</text>
<text x="87.4" y="155.6">I/O</text>
<text x="114.2" y="155.6">I/O</text>
<text x="114.2" y="153.4">I/O</text>
<text x="114.2" y="151.1">I/O</text>
<text x="119.8" y="154.6">172</text>
<text x="119.8" y="152.3">173</text>
<text x="119.8" y="150.1">175</text>
<text x="129.6" y="154.3">AU_ADDR9</text>
<text x="129.6" y="152">AU_ADDR10</text>
<text x="230" y="152">AU_ADDR2</text>
<text x="230" y="154.3">AU_ADDR3</text>
<text x="251.2" y="150.1">25</text>
<text x="251.2" y="152.3">24</text>
<text x="251.2" y="154.6">23</text>
<text x="256.2" y="151.1">A0</text>
<text x="256.2" y="153.4">A1</text>
<text x="256.2" y="155.6">A2</text>
<text x="272.5" y="151.1">DQ0</text>
<text x="272.5" y="153.4">DQ1</text>
<text x="272.5" y="155.6">DQ2</text>
<text x="279.5" y="150.1">29</text>
<text x="279.5" y="152.3">31</text>
<text x="279.5" y="154.6">33</text>
<text x="292" y="154.3">AU_D2</text>
<text x="292" y="152">AU_D1</text>
<text x="316.7" y="154.3">AU_ADDR2</text>
<text x="316.7" y="152">AU_ADDR1</text>
<text x="342.4" y="152.3">11</text>
<text x="342.4" y="154.6">10</text>
<text x="347.5" y="153.4">A0</text>
<text x="347.5" y="155.6">A1</text>
<text x="363.8" y="153.4">DQ0</text>
<text x="363.8" y="155.6">DQ1</text>
<text x="370.8" y="152.3">15</text>
<text x="370.8" y="154.6">17</text>
<text x="389.7" y="154.3">AU_D1</text>
<text x="389.7" y="152">AU_D0</text>
<text x="16.4" y="160">Sh. 4</text>
<text x="17.1" y="157.7">Sh. 16</text>
<text x="22.8" y="160">RELAYTYPE</text>
<text x="24.6" y="157.7">NO_FREQ</text>
<text x="82.3" y="156.9">41</text>
<text x="82.3" y="159.2">42</text>
<text x="82.3" y="161.4">48</text>
<text x="87.4" y="157.9">I/O</text>
<text x="87.4" y="160.2">I/O</text>
<text x="114.2" y="160.2">I/O</text>
<text x="114.2" y="157.9">I/O</text>
<text x="119.8" y="161.4">168</text>
<text x="119.8" y="159.2">170</text>
<text x="119.8" y="156.9">171</text>
<text x="155.1" y="157.7">POT_SDI</text>
<text x="155.1" y="160">POT_CLK</text>
<text x="166.1" y="157.7">Sh. 3,7</text>
<text x="166.1" y="160">Sh. 3,7</text>
<text x="230" y="161.1">AU_ADDR6</text>
<text x="230" y="158.8">AU_ADDR5</text>
<text x="230" y="156.6">AU_ADDR4</text>
<text x="251.2" y="156.9">22</text>
<text x="251.2" y="159.2">21</text>
<text x="251.2" y="161.4">20</text>
<text x="256.2" y="157.9">A3</text>
<text x="256.2" y="160.2">A4</text>
<text x="272.5" y="157.9">DQ3</text>
<text x="272.5" y="160.2">DQ4</text>
<text x="279.5" y="156.9">35</text>
<text x="279.5" y="159.2">38</text>
<text x="279.5" y="161.4">40</text>
<text x="292" y="156.6">AU_D3</text>
<text x="292" y="158.8">AU_D4</text>
<text x="292" y="161.1">AU_D5</text>
<text x="316.7" y="158.8">AU_ADDR4</text>
<text x="316.7" y="161.1">AU_ADDR5</text>
<text x="316.7" y="156.6">AU_ADDR3</text>
<text x="343.6" y="156.9">9</text>
<text x="343.6" y="159.2">8</text>
<text x="343.6" y="161.4">7</text>
<text x="347.5" y="157.9">A2</text>
<text x="347.5" y="160.2">A3</text>
<text x="363.8" y="157.9">DQ2</text>
<text x="363.8" y="160.2">DQ3</text>
<text x="370.8" y="156.9">19</text>
<text x="370.8" y="159.2">21</text>
<text x="370.8" y="161.4">24</text>
<text x="389.7" y="161.1">AU_D4</text>
<text x="389.7" y="156.6">AU_D2</text>
<text x="389.7" y="158.8">AU_D3</text>
<text x="61.1" y="168">TP13</text>
<text x="82.3" y="163.7">49</text>
<text x="82.3" y="166">50</text>
<text x="87.4" y="162.5">I/O</text>
<text x="87.4" y="164.7">I/O</text>
<text x="87.4" y="167">I/O</text>
<text x="114.2" y="167">I/O</text>
<text x="114.2" y="164.7">I/O</text>
<text x="114.2" y="162.5">I/O</text>
<text x="119.8" y="166">164</text>
<text x="119.8" y="163.7">167</text>
<text x="155.1" y="162.2">POT_CSAU</text>
<text x="155.1" y="166.8">AN_SDATA Sh. 3</text>
<text x="155.1" y="164.5">POT_CSCB Sh. 7</text>
<text x="167.7" y="162.2">Sh. 3</text>
<text x="230" y="163.4">AU_ADDR7</text>
<text x="230" y="165.7">AU_ADDR8</text>
<text x="230" y="168">AU_ADDR9</text>
<text x="251.2" y="163.7">19</text>
<text x="251.2" y="166">18</text>
<text x="256.2" y="162.5">A5</text>
<text x="256.2" y="164.7">A6</text>
<text x="256.2" y="167">A7</text>
<text x="272.5" y="162.5">DQ5</text>
<text x="272.5" y="164.7">DQ6</text>
<text x="272.5" y="167">DQ7</text>
<text x="279.5" y="163.7">42</text>
<text x="279.5" y="166">44</text>
<text x="292" y="163.4">AU_D6</text>
<text x="292" y="165.7">AU_D7</text>
<text x="316.7" y="168">AU_ADDR8</text>
<text x="316.7" y="165.7">AU_ADDR7</text>
<text x="316.7" y="163.4">AU_ADDR6</text>
<text x="343.6" y="163.7">6</text>
<text x="343.6" y="166">5</text>
<text x="347.5" y="162.5">A4</text>
<text x="347.5" y="164.7">A5</text>
<text x="347.5" y="167">A6</text>
<text x="363.8" y="162.5">DQ4</text>
<text x="363.8" y="164.7">DQ5</text>
<text x="363.8" y="167">DQ6</text>
<text x="370.8" y="163.7">26</text>
<text x="370.8" y="166">28</text>
<text x="389.7" y="165.7">AU_D6</text>
<text x="389.7" y="168">AU_D7</text>
<text x="389.7" y="163.4">AU_D5</text>
<text x="23.5" y="170">+3.3V</text>
<text x="63.4" y="170.3">TP14</text>
<text x="82.3" y="168.3">51</text>
<text x="82.3" y="170.6">52</text>
<text x="87.4" y="169.3">I/O</text>
<text x="87.4" y="171.6">I/O</text>
<text x="114.2" y="173.9">I/O</text>
<text x="114.2" y="171.6">I/O</text>
<text x="114.2" y="169.3">I/O</text>
<text x="119.8" y="172.9">160</text>
<text x="119.8" y="170.6">161</text>
<text x="119.8" y="168.3">163</text>
<text x="155.1" y="169.1">LRCK</text>
<text x="155.1" y="171.4">MCLK</text>
<text x="155.1" y="173.7">DIF1</text>
<text x="166.1" y="169.1">Sh. 3</text>
<text x="166.1" y="171.4">Sh. 3</text>
<text x="166.1" y="173.7">Sh. 3</text>
<text x="230" y="172.5">AU_ADDR11</text>
<text x="230" y="170.3">AU_ADDR10</text>
<text x="252.3" y="168.3">8</text>
<text x="252.3" y="170.6">7</text>
<text x="252.3" y="172.9">6</text>
<text x="256.2" y="169.3">A8</text>
<text x="256.2" y="171.6">A9</text>
<text x="256.2" y="173.9">A10</text>
<text x="271.4" y="173.9">DQ10</text>
<text x="272.5" y="169.3">DQ8</text>
<text x="272.5" y="171.6">DQ9</text>
<text x="279.5" y="168.3">30</text>
<text x="279.5" y="170.6">32</text>
<text x="279.5" y="172.9">34</text>
<text x="316.7" y="172.5">AU_ADDR10</text>
<text x="316.7" y="170.3">AU_ADDR9</text>
<text x="342.4" y="170.6">42</text>
<text x="342.4" y="172.9">41</text>
<text x="343.6" y="168.3">4</text>
<text x="347.5" y="169.3">A7</text>
<text x="347.5" y="171.6">A8</text>
<text x="347.5" y="173.9">A9</text>
<text x="363.8" y="169.3">DQ7</text>
<text x="363.8" y="171.6">DQ8</text>
<text x="363.8" y="173.9">DQ9</text>
<text x="370.8" y="168.3">30</text>
<text x="370.8" y="170.6">16</text>
<text x="370.8" y="172.9">18</text>
<text x="29.2" y="179.4">R57</text>
<text x="38.3" y="179.4">R58</text>
<text x="61.1" y="174.8">AU_ADDR20</text>
<text x="114.2" y="178.5">I/O</text>
<text x="114.2" y="176.2">I/O</text>
<text x="119.8" y="177.4">157</text>
<text x="119.8" y="175.2">158</text>
<text x="155.1" y="176">DIF0</text>
<text x="155.1" y="178.3">DEMO0</text>
<text x="166.1" y="176">Sh. 3</text>
<text x="166.1" y="178.3">Sh. 3</text>
<text x="230" y="177.1">AU_ADDR13</text>
<text x="230" y="179.4">AU_ADDR14</text>
<text x="230" y="174.8">AU_ADDR12</text>
<text x="252.3" y="175.2">5</text>
<text x="252.3" y="177.4">4</text>
<text x="252.3" y="179.7">3</text>
<text x="256.2" y="176.2">A11</text>
<text x="256.2" y="178.5">A12</text>
<text x="271.4" y="176.2">DQ11</text>
<text x="271.4" y="178.5">DQ12</text>
<text x="279.5" y="175.2">36</text>
<text x="279.5" y="177.4">39</text>
<text x="279.5" y="179.7">41</text>
<text x="316.7" y="177.1">AU_ADDR12</text>
<text x="316.7" y="174.8">AU_ADDR11</text>
<text x="316.7" y="179.4">AU_ADDR13</text>
<text x="342.4" y="175.2">40</text>
<text x="342.4" y="177.4">39</text>
<text x="342.4" y="179.7">38</text>
<text x="347.5" y="176.2">A10</text>
<text x="347.5" y="178.5">A11</text>
<text x="362.6" y="176.2">DQ10</text>
<text x="362.6" y="178.5">DQ11</text>
<text x="370.8" y="175.2">20</text>
<text x="370.8" y="177.4">22</text>
<text x="370.8" y="179.7">25</text>
<text x="29.2" y="181.6">10K0</text>
<text x="38.3" y="181.6">10K0</text>
<text x="230" y="183.9">AU_ADDR16</text>
<text x="230" y="181.6">AU_ADDR15</text>
<text x="252.3" y="182">2</text>
<text x="252.3" y="184.3">1</text>
<text x="256.2" y="180.7">A13</text>
<text x="256.2" y="183">A14</text>
<text x="256.2" y="185.3">A15</text>
<text x="267.5" y="185.3">DQ15/A-1</text>
<text x="271.4" y="180.7">DQ13</text>
<text x="271.4" y="183">DQ14</text>
<text x="279.5" y="182">43</text>
<text x="279.5" y="184.3">45</text>
<text x="291.1" y="183.9">AU_ADDR0</text>
<text x="316.7" y="183.9">AU_ADDR15</text>
<text x="316.7" y="181.6">AU_ADDR14</text>
<text x="342.4" y="182">37</text>
<text x="342.4" y="184.3">36</text>
<text x="347.5" y="180.7">A12</text>
<text x="347.5" y="183">A13</text>
<text x="347.5" y="185.3">A14</text>
<text x="362.6" y="180.7">DQ12</text>
<text x="362.6" y="183">DQ13</text>
<text x="362.6" y="185.3">DQ14</text>
<text x="370.8" y="182">27</text>
<text x="370.8" y="184.3">29</text>
<text x="218.1" y="186.2">+3.3V</text>
<text x="230" y="190.8">AU_ADDR19</text>
<text x="230" y="188.5">AU_ADDR18</text>
<text x="230" y="186.2">AU_ADDR17</text>
<text x="251.2" y="186.5">48</text>
<text x="251.2" y="188.8">17</text>
<text x="251.2" y="191.1">16</text>
<text x="256.2" y="187.6">A16</text>
<text x="256.2" y="189.9">A17</text>
<text x="279.5" y="191.1">15</text>
<text x="308" y="190.8">+5V</text>
<text x="316.7" y="190.8">AU_ADDR18</text>
<text x="316.7" y="188.5">AU_ADDR17</text>
<text x="316.7" y="186.2">AU_ADDR16</text>
<text x="342.4" y="186.5">35</text>
<text x="342.4" y="188.8">34</text>
<text x="343.6" y="191.1">3</text>
<text x="347.5" y="187.6">A15</text>
<text x="347.5" y="189.9">A16</text>
<text x="358.8" y="187.6">DQ15/A-1</text>
<text x="370.8" y="186.5">31</text>
<text x="376" y="186.2">AU_ADDR0</text>
<text x="20" y="197.6">SP5</text>
<text x="38.3" y="197.6">SP6</text>
<text x="223.1" y="193.1">R403</text>
<text x="223.1" y="195.4">10K0</text>
<text x="236.3" y="195.4">+3.3V</text>
<text x="251.2" y="198">12</text>
<text x="251.2" y="195.7">47</text>
<text x="256.2" y="192.1">NC</text>
<text x="256.2" y="196.7">BYTE#</text>
<text x="269.4" y="192.1">RY/BY#</text>
<text x="273.8" y="194.4">NC</text>
<text x="273.8" y="196.7">NC</text>
<text x="279.5" y="193.4">9</text>
<text x="279.5" y="195.7">10</text>
<text x="279.5" y="198">13</text>
<text x="289.3" y="193.1">AU_ADDR20</text>
<text x="312.1" y="195.4">R404</text>
<text x="312.1" y="197.6">10K0</text>
<text x="324" y="197.6">+5V</text>
<text x="342.4" y="198">33</text>
<text x="347.5" y="192.1">A17</text>
<text x="360.7" y="194.4">RY/BY#</text>
<text x="370.8" y="198">1</text>
<text x="370.8" y="193.4">2</text>
<text x="209.4" y="199.7">AU_WE1</text>
<text x="251.2" y="202.5">28</text>
<text x="251.2" y="200.3">11</text>
<text x="256.2" y="203.5">OE#</text>
<text x="256.2" y="201.3">WE#</text>
<text x="256.2" y="199">RESET#</text>
<text x="272.4" y="203.5">VCC</text>
<text x="273.8" y="199">NC</text>
<text x="273.8" y="201.3">NC</text>
<text x="279.5" y="202.5">37</text>
<text x="279.5" y="200.3">14</text>
<text x="288.2" y="199.7">+3.3V</text>
<text x="300.7" y="202">AU_WE2</text>
<text x="342.4" y="202.5">43</text>
<text x="342.4" y="200.3">44</text>
<text x="347.5" y="203.5">WE#</text>
<text x="347.5" y="201.3">RESET#</text>
<text x="347.5" y="199">BYTE#</text>
<text x="365" y="199">NC</text>
<text x="375.8" y="199.9">+5V</text>
<text x="251.2" y="204.8">26</text>
<text x="256.2" y="205.8">CE#</text>
<text x="267.8" y="208.3">VSSVSS</text>
<text x="342.4" y="207.1">12</text>
<text x="342.4" y="204.8">14</text>
<text x="347.5" y="208.1">CE#</text>
<text x="347.5" y="205.8">OE#</text>
<text x="363.6" y="205.8">VCC</text>
<text x="370.8" y="204.8">23</text>
<text x="21" y="214.7">Sh. 17</text>
<text x="29.6" y="214.7">AU_WE1</text>
<text x="60.2" y="213.6">AU_WE1</text>
<text x="268.8" y="212.9">46</text>
<text x="273.3" y="212.9">27</text>
<text x="359" y="210.6">VSSVSS</text>
<text x="360.1" y="215.2">13</text>
<text x="364.6" y="215.2">32</text>
<text x="21" y="221.6">Sh. 17</text>
<text x="29.6" y="221.6">AU_WE2</text>
<text x="60.2" y="220.5">AU_WE2</text>
<text x="287.9" y="247.8">PROPERTY OF DK-AUDIO A/S</text>
<text x="364.9" y="247.8">ALL RIGHTS STRICTLY RESERVED</text>
</g>
<text font-size="1.8" x="327.6" y="266.3">PF/GBg</text>
</svg>
